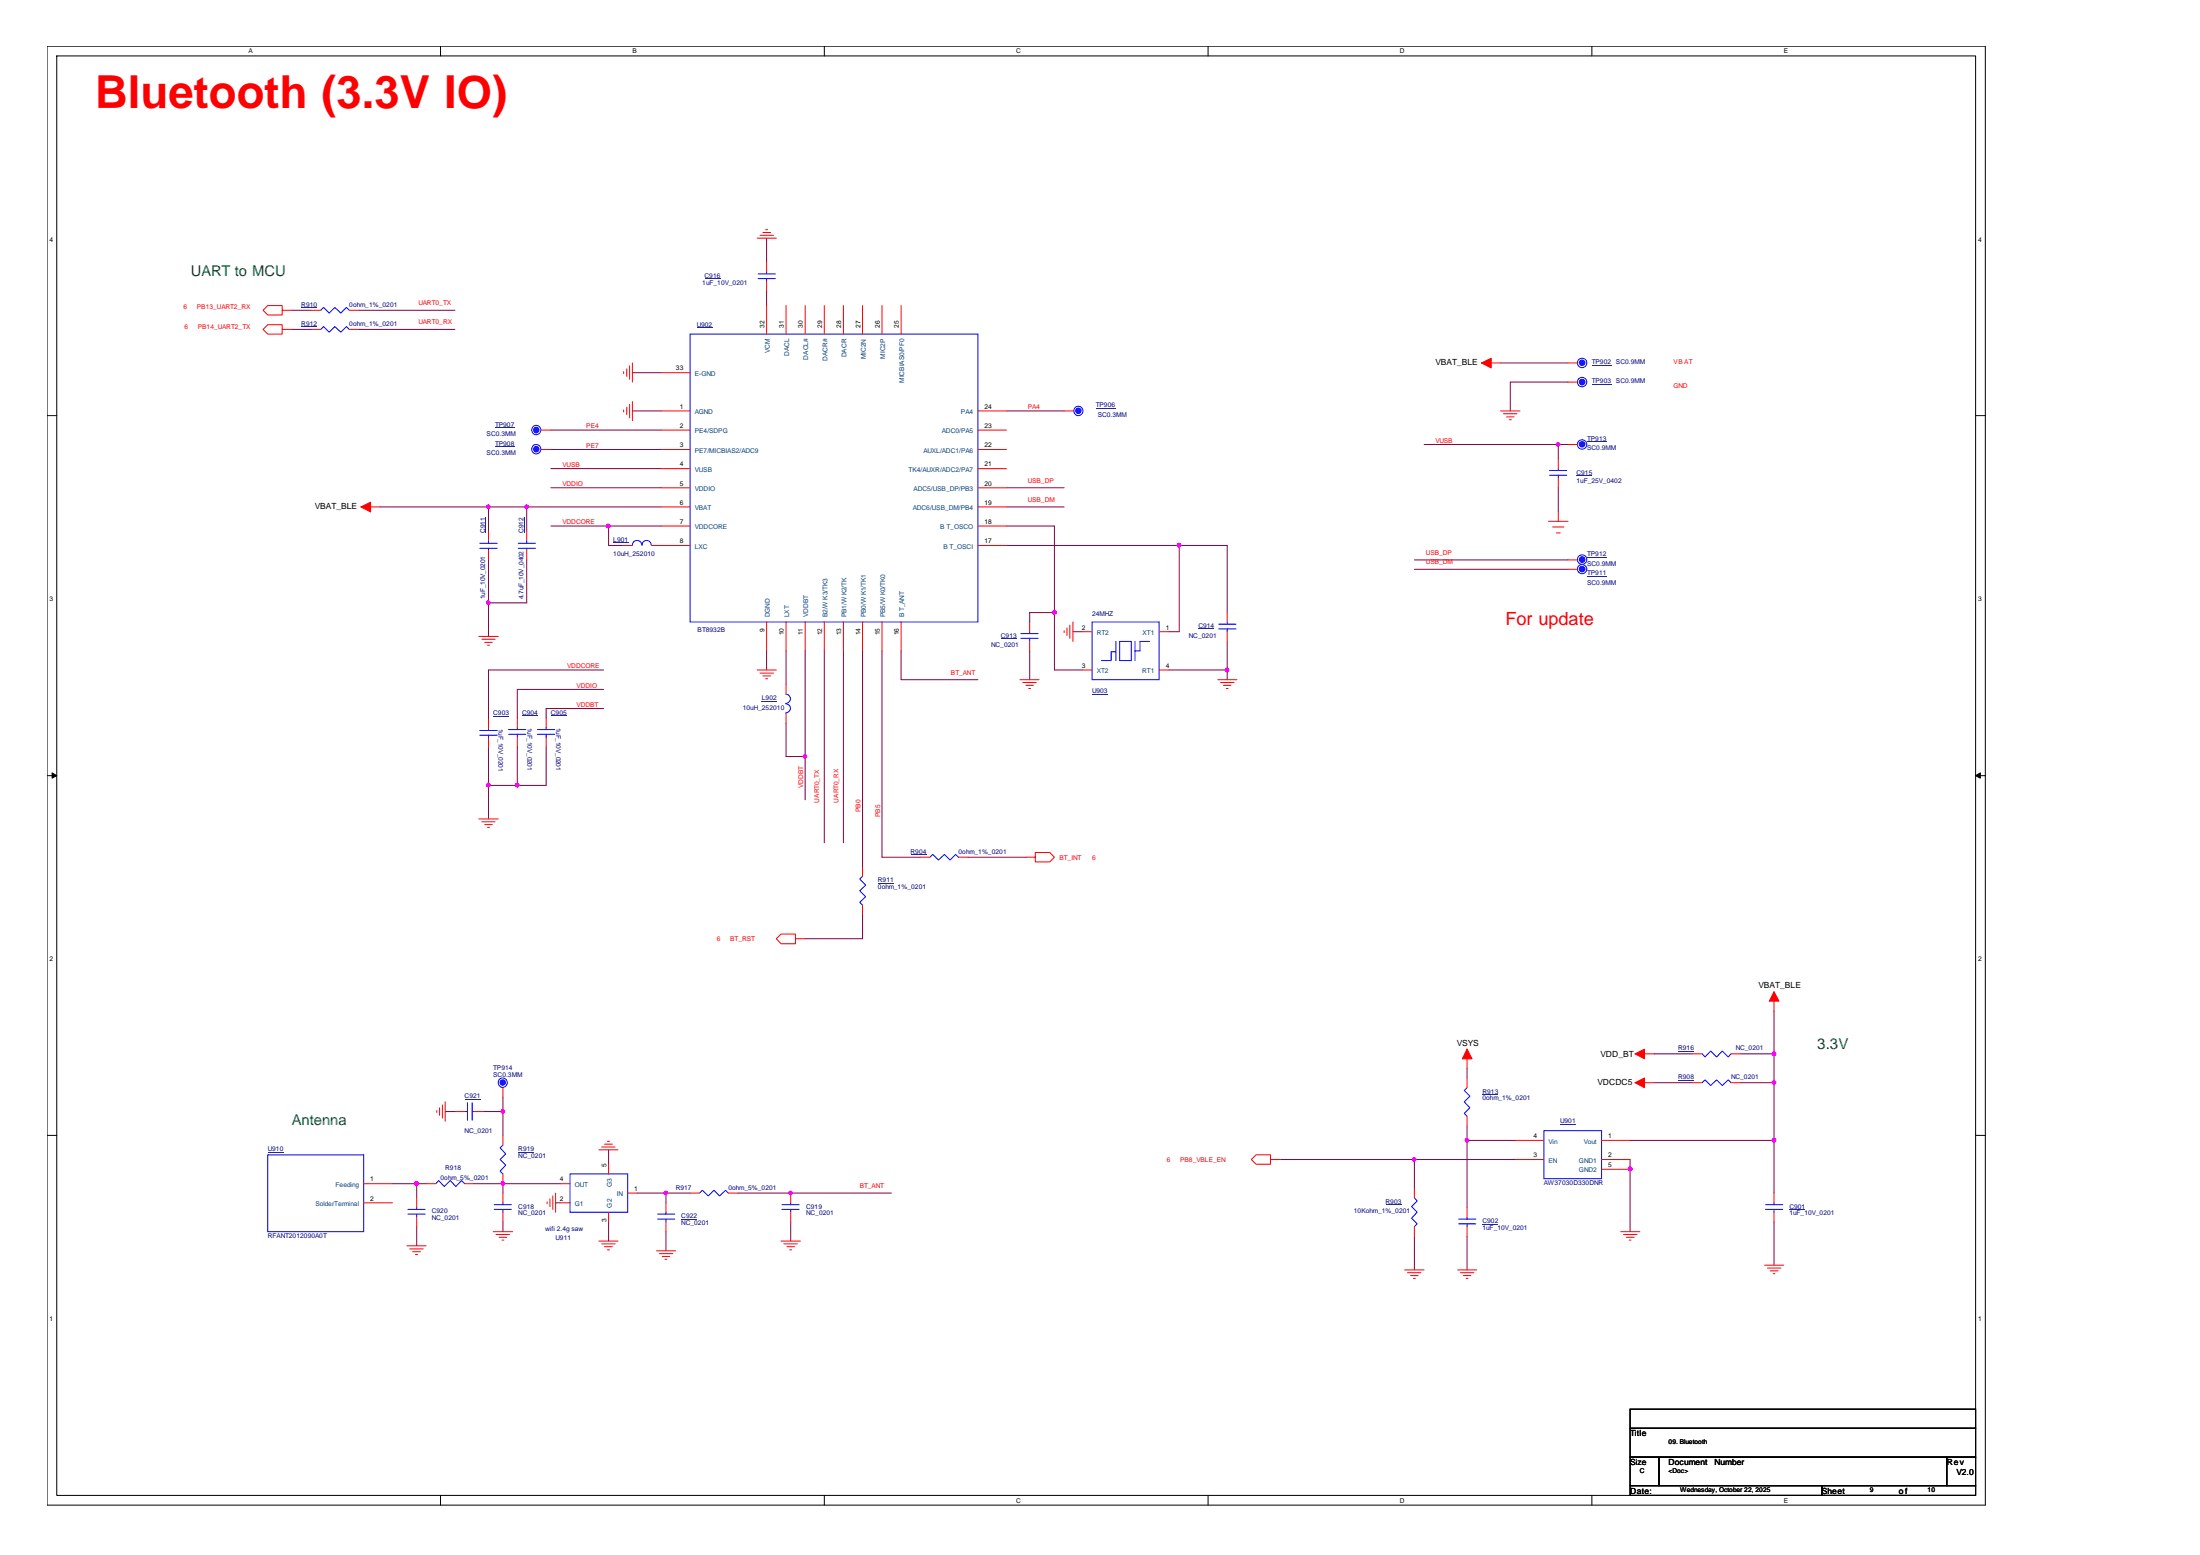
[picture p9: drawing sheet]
<svg xmlns="http://www.w3.org/2000/svg" width="297mm" height="210mm" viewBox="0 0 297 210" stroke-linecap="round" stroke-linejoin="round" font-family="sans-serif">
<path d="M6.3 6.2h261.8v197h-261.7zM7.7 7.5h259v194.4h-259z" fill="none" stroke="#000" stroke-width=".14"/>
<g fill="#fff">
<path d="M33.6 6.4h.5v1h-.5z"/>
<path d="M33.6 202h.5v1h-.5z"/>
</g>
<path d="M59.5 6.2v1.3M59.5 201.9v1.3" fill="none" stroke="#000" stroke-width=".14"/>
<g fill="#fff">
<path d="M85.4 6.4h.6v1h-.6z"/>
<path d="M85.4 202h.6v1h-.6z"/>
</g>
<path d="M111.3 6.2v1.3M111.3 201.9v1.3" fill="none" stroke="#000" stroke-width=".14"/>
<g fill="#fff">
<path d="M137.2 6.4h.6v1h-.6z"/>
<path d="M137.2 202h.6v1h-.6z"/>
</g>
<path d="M163.1 6.2v1.3M163.1 201.9v1.3" fill="none" stroke="#000" stroke-width=".14"/>
<g fill="#fff">
<path d="M189 6.4h.7v1h-.7z"/>
<path d="M189 202h.7v1h-.7z"/>
</g>
<path d="M214.9 6.2v1.3M214.9 201.9v1.3" fill="none" stroke="#000" stroke-width=".14"/>
<g fill="#fff">
<path d="M240.8 6.4h.6v1h-.6z"/>
<path d="M240.8 202h.6v1h-.6z"/>
<path d="M6.7 31.8h.5v1h-.5z"/>
<path d="M267.1 31.8h.5v1h-.5z"/>
<path d="M6.7 80.4h.5v1h-.5z"/>
<path d="M267.1 80.4h.5v1h-.5z"/>
</g>
<path d="M6.3 56.1h1.4M266.7 56.1h1.4" fill="none" stroke="#000" stroke-width=".14"/>
<g fill="#fff">
<path d="M6.7 129h.5v1h-.5z"/>
<path d="M267.1 129h.5v1h-.5z"/>
</g>
<path d="M6.3 104.7h1.4M266.7 104.7h1.4" fill="none" stroke="#000" stroke-width=".14"/>
<path d="M7 104.3l.7 .4-.7 .3zM266.7 104.7l.7-.4v.7z" fill="#000" stroke="#000" stroke-width=".14"/>
<g fill="#fff">
<path d="M6.7 177.5h.5v1h-.5z"/>
<path d="M267.1 177.5h.5v1h-.5z"/>
</g>
<path d="M6.3 153.3h1.4M266.7 153.3h1.4M220.1 190.2h46.6v2.6h-46.6zM220.1 192.8h46.6v3.9h-46.6zM220.1 196.7h3.9v3.8h-3.9zM224 196.7h38.8v3.8h-38.8zM262.8 196.7h3.9v3.8h-3.9zM220.1 200.5h25.9v1.4h-25.9zM246 200.5h20.7v1.4h-20.7z" fill="none" stroke="#000" stroke-width=".14"/>
<g fill="none" stroke="#800040" stroke-width=".14">
<path d="M103.5 32.1v3.3M103.5 39.3v1.9M39.4 41.9h2.6M39.4 44.5h2.6M48.5 41.9h12.9M48.5 44.5h12.9M74.4 58.1h14.9M85.4 55.5h3.9M85.4 50.3h3.9M135.9 55.5h7.8M202.6 49h9.1M211.7 51.6h-7.8v3.9"/>
<path d="M51.3 68.4h14.7M66 68.4h5.1M66 75.6v5.8M66 68.4v3.3M71.1 68.4h18.2M71.1 75.6v5.8h-5.1M71.1 68.4v3.3M74.4 71h7.8M74.4 65.8h14.9M74.4 63.3h14.9M74.4 60.7h14.9M82.2 71h7.1"/>
<path d="M82.2 71v2.6h1.9M135.9 71h6.5v11.7M135.9 65.8h7.8M135.9 68.4h7.8M135.9 73.6h23.3M159.2 73.6h6.5v9.1M159.2 73.6v11.7h-1.4M191 75.6h20.7M191 76.8h20.7M192.3 60h18.1M210.4 60h1.3M210.4 65.8v3.3"/>
<path d="M210.4 60v1.9M66 81.4v4.5M81.5 93.1h-11.7v3.8M81.5 95.6h-7.8v1.3M81.5 90.4h-15.5v6.6M103.5 87.9v2.5M106.1 87.9v4.5M106.1 97.6v4.5h2.6M108.7 87.9v14.2M111.3 87.9v25.9M113.9 87.9v25.9M116.5 87.9v29.1"/>
<path d="M119.1 87.9v27.8h5.1M121.7 87.9v3.9h10.3M139 87.9v3.9M142.4 82.7v7.7h3.7M142.4 82.7h-3.4v1.3M144.9 85.3h1.2M157.8 90.4h7.9M165.7 90.4v1.4M165.7 86.6v3.8M66 106h3.8M66 100.9v5.1M66 106v4.5"/>
<path d="M69.8 100.8v5.2M73.7 100.8v5.2h-3.9M108.7 102.1v5.9M130.7 115.7h7.8M116.5 123.5v3.2h-7.8M239.5 136.5v5.8M53 159.8h3.3M56.3 159.8v1.9M56.3 159.8h1.2M60.1 150h1.3M64 159.8h3.9M65.3 150h2.6v3.3"/>
<path d="M67.9 159.8v1.3M67.9 148.1v1.9M67.9 159.8h7.8M82.2 155.2v2M172.8 156.5h18.2M191 156.5v3.9M191 156.5h13.6M198.1 153.9v9.1M198.1 144.2v1.3M198.1 152v1.9M198.1 153.9h6.5M220.1 153.9h19.4"/>
<path d="M220.1 156.5v9.8M223.4 142.3h5.1M223.4 146.1h5.1M235 146.1h4.5M235 142.3h4.5M239.5 153.9v7.2M239.5 142.3v3.8M239.5 146.1v7.8M56.3 165.6v2.6M67.9 164.9v1.4M75 162.4h.7M82.2 164.9v2.6"/>
<path d="M86 161.1h3.9M89.9 166.3v2.5M93.2 161.1h-3.3v1.3M99.7 161.1h20.7M106.8 164.9v2.6M191 166.9v4.5M198.1 166.9v4.5M239.5 164.9v5.9"/>
</g>
<g fill="#f0f" stroke="#f0f" stroke-width=".14">
<path d="M197.9 153.7h.3l.1 .2-.1 .2h-.2h-.1z" fill-rule="evenodd"/>
<path d="M190.8 156.3h.3l.1 .2-.1 .2h-.2h-.1z" fill-rule="evenodd"/>
<path d="M65.8 105.8l.1-.1 .2 .1v.3l-.2 .1-.1-.1z" fill-rule="evenodd"/>
<path d="M69.7 105.8l.1-.1 .2 .1v.3l-.2 .1-.1-.1z" fill-rule="evenodd"/>
<path d="M108.5 101.9h.3l.1 .2-.1 .2h-.1h-.2z" fill-rule="evenodd"/>
<path d="M65.8 68.2h.3l.1 .2-.1 .2h-.2h-.1z" fill-rule="evenodd"/>
<path d="M165.5 90.2h.2l.2 .1-.1 .3-.1 .1-.2-.1z" fill-rule="evenodd"/>
<path d="M65.8 81.2h.3l.1 .1-.1 .2-.2 .1-.1-.1z" fill-rule="evenodd"/>
<path d="M159 73.4l.2-.1 .2 .1-.1 .4h-.1h-.2z" fill-rule="evenodd"/>
<path d="M210.2 59.8h.3l.1 .2-.1 .1-.1 .1-.2-.1z" fill-rule="evenodd"/>
<path d="M89.7 160.9h.3l.1 .1-.1 .2-.1 .1-.2-.1z" fill-rule="evenodd"/>
<path d="M67.7 159.5h.2l.2 .1-.1 .3-.1 .1-.2-.1z" fill-rule="evenodd"/>
<path d="M106.6 160.9h.3l.1 .1-.1 .2-.2 .1-.1-.1z" fill-rule="evenodd"/>
<path d="M67.7 149.8h.3l.1 .2-.1 .2-.1 .1-.2-.1z" fill-rule="evenodd"/>
<path d="M197.9 153.7h.3l.1 .2-.1 .2h-.2h-.1z" fill-rule="evenodd"/>
<path d="M190.8 156.3h.3l.1 .2-.1 .2h-.2h-.1z" fill-rule="evenodd"/>
<path d="M65.8 105.8l.1-.1 .2 .1v.3l-.2 .1-.1-.1z" fill-rule="evenodd"/>
<path d="M69.7 105.8l.1-.1 .2 .1v.3l-.2 .1-.1-.1z" fill-rule="evenodd"/>
<path d="M108.5 101.9h.3l.1 .2-.1 .2h-.1h-.2z" fill-rule="evenodd"/>
<path d="M65.8 68.2h.3l.1 .2-.1 .2h-.2h-.1z" fill-rule="evenodd"/>
<path d="M165.5 90.2h.2l.2 .1-.1 .3-.1 .1-.2-.1z" fill-rule="evenodd"/>
<path d="M65.8 81.2h.3l.1 .1-.1 .2-.2 .1-.1-.1z" fill-rule="evenodd"/>
<path d="M159 73.4l.2-.1 .2 .1-.1 .4h-.1h-.2z" fill-rule="evenodd"/>
<path d="M210.2 59.8h.3l.1 .2-.1 .1-.1 .1-.2-.1z" fill-rule="evenodd"/>
<path d="M89.7 160.9h.3l.1 .1-.1 .2-.1 .1-.2-.1z" fill-rule="evenodd"/>
<path d="M67.7 159.5h.2l.2 .1-.1 .3-.1 .1-.2-.1z" fill-rule="evenodd"/>
<path d="M106.6 160.9h.3l.1 .1-.1 .2-.2 .1-.1-.1z" fill-rule="evenodd"/>
<path d="M67.7 149.8h.3l.1 .2-.1 .2-.1 .1-.2-.1z" fill-rule="evenodd"/>
<circle cx="239.5" cy="153.9" r=".25"/>
<circle cx="220.1" cy="157.8" r=".26"/>
<circle cx="82.1" cy="71" r=".26"/>
<circle cx="71.1" cy="68.4" r=".25"/>
<circle cx="142.4" cy="82.7" r=".25"/>
<circle cx="239.5" cy="142.3" r=".26"/>
<circle cx="239.5" cy="146.1" r=".25"/>
<circle cx="56.2" cy="159.7" r=".26"/>
</g>
<g fill="none" stroke="#f00" stroke-width=".14">
<path d="M102.2 32.1h2.6M102.6 31.8h1.8M103 31.4h1.1M103.4 31h.2M103.5 35.4v1.3M103.5 38v1.3M38.1 44.5v-.7h-1.9l-.7 .7 .7 .6h1.9v-.6h1.3M38.1 41.9v-.7h-1.9l-.7 .7 .7 .6h1.9v-.6h1.3M42 44.5h1.3M42 41.9h1.3M47.2 44.5h1.3M47.2 41.9h1.3"/>
<path d="M73.1 58.1h1.3M84.2 55.3v.3M84.2 50.2v.2M84.6 55v1M84.6 49.8v1M85 54.6v1.8M85 49.4v1.8M85.4 54.2v2.6M85.4 49v2.6M89.3 55.5h3.9M89.3 58.1h3.9M89.3 50.3h3.9"/>
<path d="M103.5 41.2v3.9M106.1 41.2v3.9M108.7 41.2v3.9M111.3 41.2v3.9M113.9 41.2v3.9M116.5 41.2v3.9M119.1 41.2v3.9M121.7 41.2v3.9M132 58.1h3.9M132 55.5h3.9M143.7 55.5h1.3M200 49h2.6"/>
<path d="M202.6 55.5h2.6M203 55.9h1.8M203.4 56.3h1M203.8 56.7h.2M211.7 49h1.3M211.7 51.6h1.3M48.7 68.4h2.6M66 74.3v1.3M66 71.7v1.3M71.1 74.3v1.3M71.1 71.7v1.3M73.1 60.7h1.3"/>
<path d="M84.1 73.6h1.3M88 73.6h5.2M89.3 60.7h3.9M89.3 63.3h3.9M89.3 65.8h3.9M89.3 68.4h3.9M89.3 71h3.9M132 73.6h3.9M132 71h3.9M132 68.4h3.9M132 65.8h3.9M132 63.3h3.9"/>
<path d="M132 60.7h3.9M209.1 70.4h2.6M209.6 71.1h1.6M210.1 71.9h.6M210.4 61.9v1.4M210.4 64.5v1.3M210.4 69.1v1.3M211.7 60h1.3M211.7 75.6h1.3M211.7 76.8h1.3M64.6 85.9h2.7M65.1 86.3h1.7"/>
<path d="M65.4 86.7h1.1M65.8 87.1h.3M66 97v1.4M66 99.7v1.2M69.8 96.9v1.3M69.8 99.5v1.3M73.7 96.9v1.3M73.7 99.5v1.3M102.2 90.4h2.6M102.6 90.9h1.8M103 91.2h1.1M103.4 91.6h.2"/>
<path d="M103.5 84v3.9M106.1 84v3.9M106.1 96.3v1.3M106.1 92.4v1.3M108.7 84v3.9M111.3 84v3.9M113.9 84v3.9M116.5 84v3.9M119.1 84v3.9M121.7 84v3.9M137.7 91.8h2.6M138.1 92.1h1.8"/>
<path d="M138.5 92.5h1M138.9 92.9h.2M139 84v1.3M139 86.6v1.3M143.7 85.1v.3M144.1 84.8v1M144.4 84.4v1.8M144.9 84v2.6M146.1 85.3h1.3M146.1 90.4h1.3M156.5 90.4h1.3M156.5 85.3h1.3"/>
<path d="M164.4 91.8h2.6M164.8 92.1h1.8M165.2 92.5h1M165.6 92.9h.2M165.7 82.7v1.3M165.7 85.3v1.3M64.6 110.5h2.7M65.1 110.9h1.7M65.4 111.3h1.1M65.8 111.7h.3M116.5 117v1.3M124.2 115.7h1.4"/>
<path d="M129.4 115.7h1.3M138.5 115.7h1.3v-.6h1.9l.7 .6-.7 .6h-1.9v-.6M107.4 126.7v.7h-1.9l-.7-.7 .7-.6h1.9v.6h1.3M116.5 122.2v1.3M239.5 133.9v2.6M49.1 159.8h3.9M57.5 159.8h1.3M59 149.9v.3M59.4 149.5v1.1M59.7 149.2v1.7M60.1 148.7v2.7M61.4 150h1.3"/>
<path d="M62.7 159.8h1.3M64 150h1.3M67.9 146.8v1.3M67.9 158.5v1.3M67.9 153.3v1.3M75.7 159.8h1.3M80.9 155.2h2.5M81.2 154.8h1.9M81.6 154.4h1.1M82 154.1h.3M82.2 157.2v1.3M171.5 156.5v.7h-1.9l-.6-.7 .6-.6h1.9v.6h1.3"/>
<path d="M198.1 150.7v1.3M198.1 145.5v1.3M198.1 141.6v2.6M204.6 156.5h3.8M204.6 153.9h3.8M216.2 153.9h3.9M216.2 156.5h3.9M216.2 157.8h3.9M220.8 142.3h2.6M220.8 146.1h2.6M228.5 142.3h1.3M228.5 146.1h1.3"/>
<path d="M233.7 142.3h1.3M233.7 146.1h1.3M49.1 162.4h3.9M54.9 168.2h2.6M55.3 168.6h1.8M55.7 169h1.1M56.1 169.3h.3M56.3 161.7v1.3M56.3 164.3v1.3M66.6 166.3h2.6M67 166.6h1.8M67.4 167h1"/>
<path d="M67.8 167.4h.2M67.9 161.1v1.3M67.9 163.6v1.3M73.9 162.2v.3M74.3 161.8v1.1M74.6 161.4v1.9M75 161.1v2.5M75.7 162.4h1.3M80.9 167.5h2.5M81.2 167.9h1.9M81.6 168.3h1.1M82 168.7h.3"/>
<path d="M82.2 163.6v1.3M84.8 161.1h1.2M88.6 168.8h2.6M89 169.2h1.8M89.4 169.6h1M89.8 170h.2M89.9 162.4v1.2M89.9 164.9v1.4M93.2 161.1h1.2M98.3 161.1h1.4M105.5 167.5h2.6M105.8 167.9h1.9"/>
<path d="M106.3 168.3h1M106.6 168.7h.3M106.8 161.1v1.3M106.8 163.6v1.3M189.7 171.4h2.6M190 171.8h1.9M190.5 172.2h1M190.8 172.6h.3M191 165.6v1.3M191 160.4v1.3M196.8 171.4h2.6M197.2 171.8h1.8"/>
<path d="M197.6 172.2h1M198 172.6h.2M198.1 163v1.3M198.1 165.6v1.3M218.8 166.3h2.6M219.2 166.6h1.8M219.6 167h1M220 167.4h.2M238.3 170.8h2.5M238.6 171.2h1.9M239 171.5h1.1M239.4 171.9h.2"/>
<path d="M239.5 161.1v1.3M239.5 163.6v1.3"/>
</g>
<g fill="#f00" stroke="#f00" stroke-width=".14">
<path d="M239.5 133.9l.7 1.2h-1.3z"/>
<path d="M198.1 141.6l.7 1.3h-1.4z"/>
<path d="M48.7 68.4l1.3-.6v1.3z"/>
<path d="M220.8 142.3l1.2-.7v1.3z"/>
<path d="M200 49l1.3-.6v1.3z"/>
<path d="M220.8 146.1l1.2-.6v1.3z"/>
</g>
<g fill="none" stroke="#00f" stroke-width=".14">
<path d="M102.4 37.6h2.3M102.4 37h2.3M103.5 36.7v.3M103.5 37.6v.4M43.3 44.5l.4-.4 .8 .7 .7-.7 .8 .7 .8-.7 .4 .4M43.3 41.9l.4-.4 .8 .8 .7-.8 .8 .8 .8-.8 .4 .4M93.2 45.1h38.8v38.9h-38.8zM64.8 73.3h2.3M64.8 74h2.3M66 74v.3M66 73v.3M70 73.3h2.3"/>
<path d="M70 74h2.3M71.1 74v.3M71.1 73v.3M85.4 73.6a.64 .64 0 0 1 .6-.6 .64 .64 0 0 1 .7 .6M86.7 73.6a.61 .61 0 0 1 .6-.6 .61 .61 0 0 1 .6 .6M209.2 64.1h2.3M209.2 63.5h2.3M210.4 63.3v.2M210.4 64.1v.4M64.8 99.2h2.3M64.8 98.6h2.3M66 98.4v.2"/>
<path d="M66 99.2v.5M68.7 99.1h2.3M68.7 98.5h2.3M69.8 98.2v.3M69.8 99.1v.4M72.6 99.1h2.3M72.6 98.5h2.3M73.7 98.2v.3M73.7 99.1v.4M106.1 95a.61 .61 0 0 1 .6 .6 .61 .61 0 0 1-.6 .6M106.1 93.7a.64 .64 0 0 1 .6 .6 .64 .64 0 0 1-.6 .7M137.8 86.2h2.4"/>
<path d="M137.8 85.5h2.4M139 85.3v.2M139 86.2v.4M147.4 84h9.1v7.8h-9.1zM150.7 86.6v2.6M150.7 88h-.7v1.2h-1.3M151.2 86.6h1.5v2.6h-1.5zM153.2 86.6v2.6M155.2 86.6h-1.3v1.3h-.7M164.5 84.9h2.4M164.5 84.3h2.4M165.7 84v.3"/>
<path d="M165.7 84.9v.4M116.5 118.3l-.4 .4 .8 .8-.8 .7 .8 .8-.8 .8 .4 .4M125.6 115.7l.3-.4 .8 .8 .8-.8 .8 .8 .7-.8 .4 .4M36.2 155.9h12.9v10.4h-12.9zM58.8 159.8l.4-.4 .8 .8 .8-.8 .8 .8 .7-.8 .4 .4M62.7 150h.4M63.1 148.9v2.3M63.8 148.9v2.3M63.8 150h.2M67.9 154.6l-.4 .4 .8 .8-.8 .7 .8 .8-.8 .8 .4 .4M77 158.5h7.8v5.1h-7.8zM198.1 146.8l-.4 .4 .8 .8-.8 .7 .8 .8-.8 .8 .4 .4"/>
<path d="M208.4 152.6h7.8v6.5h-7.8zM229.8 142.3l.4 .4 .8-.8 .8 .8 .7-.8 .8 .8 .4-.4M229.8 146.1l.4-.3 .8 .7 .8-.7 .7 .7 .8-.7 .4 .3M55.1 163.9h2.3M55.1 163.3h2.3M56.3 163v.3M56.3 163.9v.4M66.7 163.3h2.3M66.7 162.6h2.3M67.9 162.4v.2M67.9 163.3v.3M88.8 164.6h2.3"/>
<path d="M88.8 163.9h2.3M89.9 163.6v.3M89.9 164.6v.3M94.4 161.1l.4-.4 .8 .7 .8-.7 .8 .7 .8-.7 .3 .4M105.6 163.3h2.3M105.6 162.6h2.3M106.8 162.4v.2M106.8 163.3v.3M191 161.7l.3 .4-.7 .8 .7 .7-.7 .8 .7 .8-.3 .4M196.9 165.2h2.4M196.9 164.6h2.4M198.1 164.3v.3"/>
<path d="M198.1 165.2v.4M238.4 163.3h2.3M238.4 162.6h2.3M239.5 162.4v.2M239.5 163.3v.3"/>
<circle cx="72.4" cy="58" r=".63"/>
<circle cx="145.6" cy="55.5" r=".63"/>
<circle cx="213.6" cy="51.6" r=".64"/>
<circle cx="213.6" cy="49" r=".64"/>
<circle cx="213.6" cy="60" r=".64"/>
<circle cx="72.4" cy="60.6" r=".63"/>
<circle cx="213.6" cy="75.5" r=".64"/>
<circle cx="213.6" cy="76.8" r=".63"/>
<circle cx="67.9" cy="146.1" r=".63"/>
</g>
<g fill="none" stroke="#000080" stroke-width=".14">
<path d="M95.1 37.6h2.2M40.7 44.1h2.1M40.7 41.5h2.1M66.8 57.7h2.7M94.1 44.3h2.1M148 55.1h2.6M214.3 59.7h2.6M214.9 49.3h2.7M214.9 51.9h2.7M65.6 69.9v2M66.8 60.3h2.7M70.8 69.9v2"/>
<path d="M82.8 73.3h2M212.9 64.2h2.1M214.3 75.2h2.6M214.3 77.8h2.6M66.6 96.7h2.1M70.5 96.6h2.1M74.4 96.6h2.1M102.9 94.6h2M135.1 86.2h2.2M147.4 93.7h2.2M161.8 84.9h2.2M118.5 119.2h2.2"/>
<path d="M122.9 115.4h2.2M36.2 155.5h2.1M62.7 148.4h2.2M70 155.5h2.1M200.2 147.8h2.1M210.7 151.7h2.1M226.6 141.9h2.1M226.6 145.8h2.1M92 164.6h2.1M187.1 162.6h2.1M200.2 165.2h2.1M241.6 163.3h2.2"/>
</g>
<g fill="#00f" stroke="#00f" stroke-width=".14">
<circle cx="213.6" cy="49" r=".37"/>
<circle cx="72.4" cy="58" r=".38"/>
<circle cx="72.4" cy="60.6" r=".38"/>
<circle cx="67.9" cy="146.1" r=".37"/>
<circle cx="213.6" cy="60" r=".37"/>
<circle cx="213.6" cy="75.5" r=".38"/>
<circle cx="213.6" cy="51.6" r=".38"/>
<circle cx="145.6" cy="55.4" r=".37"/>
<circle cx="213.6" cy="76.8" r=".37"/>
</g>
<text font-size="6.1" fill="#f00" x="12.8" y="14.5">Bluetooth (3.3V IO)</text>
<text font-size="2.5" fill="#f00" x="203.3" y="84.3">For update</text>
<g font-size="2" fill="#008000">
<text x="25.8" y="37.2">UART to MCU</text>
<text x="245.4" y="141.6">3.3V</text>
<text x="39.4" y="151.9">Antenna</text>
</g>
<g font-size="1.1">
<text x="193.8" y="49.3">VBAT_BLE</text>
<text x="42.5" y="68.8">VBAT_BLE</text>
<text x="237.4" y="133.4">VBAT_BLE</text>
<text x="196.7" y="141.2">VSYS</text>
<text x="216.1" y="142.7">VDD_BT</text>
<text x="215.7" y="146.5">VDCDC5</text>
<text x="220.1" y="193.9">Title</text>
<text x="220.1" y="197.8">Size</text>
<text x="225.3" y="197.8">Document</text>
<text x="231.5" y="197.8">Number</text>
<text x="262.8" y="197.8">Rev</text>
<text x="220.1" y="201.6">Date:</text>
<text x="246" y="201.6">Sheet</text>
<text x="256.4" y="201.6">o f</text>
<text x="264.2" y="199.1">V2.0</text>
</g>
<g font-size=".9">
<text x="33.6" y="7.2">A</text>
<text x="85.4" y="7.2">B</text>
<text x="137.2" y="7.2">C</text>
<text x="189" y="7.2">D</text>
<text x="240.8" y="7.2">E</text>
<text x="6.7" y="32.6">4</text>
<text x="267.1" y="32.6">4</text>
<text x="103.2" y="44.2" transform="rotate(-90 103.2 44.2)">32</text>
<text x="105.8" y="44.2" transform="rotate(-90 105.8 44.2)">31</text>
<text x="108.4" y="44.2" transform="rotate(-90 108.4 44.2)">30</text>
<text x="111" y="44.2" transform="rotate(-90 111 44.2)">29</text>
<text x="113.6" y="44.2" transform="rotate(-90 113.6 44.2)">28</text>
<text x="116.2" y="44.2" transform="rotate(-90 116.2 44.2)">27</text>
<text x="118.8" y="44.2" transform="rotate(-90 118.8 44.2)">26</text>
<text x="121.4" y="44.2" transform="rotate(-90 121.4 44.2)">25</text>
<text x="91.3" y="50">33</text>
<text x="91.8" y="55.2">1</text>
<text x="91.8" y="57.8">2</text>
<text x="132.9" y="55.2">24</text>
<text x="132.9" y="57.8">23</text>
<text x="91.8" y="60.4">3</text>
<text x="91.8" y="63">4</text>
<text x="91.8" y="65.5">5</text>
<text x="132.9" y="65.5">20</text>
<text x="132.9" y="60.4">22</text>
<text x="132.9" y="63">21</text>
<text x="91.8" y="68.1">6</text>
<text x="91.8" y="70.7">7</text>
<text x="132.9" y="70.7">18</text>
<text x="132.9" y="68.1">19</text>
<text x="91.8" y="73.3">8</text>
<text x="132.9" y="73.3">17</text>
<text x="6.7" y="81.2">3</text>
<text x="267.1" y="81.2">3</text>
<text x="103.2" y="85.3" transform="rotate(-90 103.2 85.3)">9</text>
<text x="105.8" y="85.8" transform="rotate(-90 105.8 85.8)">10</text>
<text x="108.4" y="85.8" transform="rotate(-90 108.4 85.8)">11</text>
<text x="111" y="85.8" transform="rotate(-90 111 85.8)">12</text>
<text x="113.6" y="85.8" transform="rotate(-90 113.6 85.8)">13</text>
<text x="116.2" y="85.8" transform="rotate(-90 116.2 85.8)">14</text>
<text x="118.8" y="85.8" transform="rotate(-90 118.8 85.8)">15</text>
<text x="121.4" y="85.8" transform="rotate(-90 121.4 85.8)">16</text>
<text x="146" y="85">2</text>
<text x="157.4" y="85">1</text>
<text x="146" y="90.1">3</text>
<text x="157.4" y="90.1">4</text>
<text x="6.7" y="129.8">2</text>
<text x="267.1" y="129.8">2</text>
<text x="207.1" y="153.6">4</text>
<text x="217.1" y="153.6">1</text>
<text x="50" y="159.5">1</text>
<text x="75.6" y="159.5">4</text>
<text x="81.9" y="157.6" transform="rotate(-90 81.9 157.6)">5</text>
<text x="85.6" y="160.8">1</text>
<text x="207.1" y="156.2">3</text>
<text x="217.1" y="156.2">2</text>
<text x="217.1" y="157.5">5</text>
<text x="50" y="162.1">2</text>
<text x="75.6" y="162.1">2</text>
<text x="81.9" y="165" transform="rotate(-90 81.9 165)">3</text>
<text x="6.7" y="178.3">1</text>
<text x="267.1" y="178.3">1</text>
<text x="225.3" y="194.9">09. Bluetooth</text>
<text x="137.2" y="202.8">C</text>
<text x="189" y="202.8">D</text>
<text x="221.4" y="198.8">C</text>
<text x="225.3" y="198.8">&lt;Doc&gt;</text>
<text x="226.9" y="201.4">Wednesday, October 22, 2025</text>
<text x="240.8" y="202.8">E</text>
<text x="252.5" y="201.4">9</text>
<text x="260.3" y="201.4">10</text>
</g>
<g font-size=".9" fill="#f00">
<text x="24.8" y="41.8">6</text>
<text x="26.6" y="41.8">PB13_UART2_RX</text>
<text x="56.5" y="41.2">UART0_TX</text>
<text x="24.9" y="44.4">6</text>
<text x="26.7" y="44.4">PB14_UART2_TX</text>
<text x="56.5" y="43.8">UART0_RX</text>
<text x="225.9" y="49.2">VB AT</text>
<text x="225.9" y="52.4">GND</text>
<text x="79.2" y="57.8">PE4</text>
<text x="138.8" y="55.2">PA4</text>
<text x="193.8" y="59.7">VUSB</text>
<text x="75.9" y="65.6">VDDIO</text>
<text x="75.9" y="63">VUSB</text>
<text x="79.2" y="60.4">PE7</text>
<text x="138.8" y="65.2">USB_DP</text>
<text x="75.9" y="70.8">VDDCORE</text>
<text x="138.8" y="67.7">USB_DM</text>
<text x="192.5" y="74.9">USB_DP</text>
<text x="192.5" y="76.2">USB_DM</text>
<text x="76.6" y="90.2">VDDCORE</text>
<text x="77.9" y="92.8">VDDIO</text>
<text x="77.9" y="95.4">VDDBT</text>
<text x="128.4" y="91.1">BT_ANT</text>
<text x="108.5" y="106.4" transform="rotate(-90 108.5 106.4)">VDDBT</text>
<text x="110.6" y="108.3" transform="rotate(-90 110.6 108.3)">UART0_TX</text>
<text x="113.2" y="108.3" transform="rotate(-90 113.2 108.3)">UART0_RX</text>
<text x="116.2" y="109.6" transform="rotate(-90 116.2 109.6)">PB0</text>
<text x="118.8" y="110.3" transform="rotate(-90 118.8 110.3)">PB5</text>
<text x="143" y="116.1">BT_INT</text>
<text x="147.4" y="116.1">6</text>
<text x="96.8" y="127">6</text>
<text x="98.6" y="127">BT_RST</text>
<text x="116.1" y="160.4">BT_ANT</text>
<text x="157.5" y="156.8">6</text>
<text x="159.3" y="156.8">PB8_VBLE_EN</text>
</g>
<g font-size=".9" fill="#000080">
<text x="40.7" y="41.4">R910</text>
<text x="47.2" y="41.4">0ohm_1%_0201</text>
<text x="94.8" y="38.4">1uF_10V_0201</text>
<text x="95.1" y="37.5">C916</text>
<text x="40.7" y="44">R912</text>
<text x="47.2" y="44">0ohm_1%_0201</text>
<text x="94.1" y="44.1">U902</text>
<text x="214.9" y="49.2">TP902</text>
<text x="214.9" y="51.7">TP903</text>
<text x="218.2" y="49.2">SC0.9MM</text>
<text x="218.2" y="51.7">SC0.9MM</text>
<text x="65.7" y="58.9">SC0.3MM</text>
<text x="66.8" y="57.6">TP907</text>
<text x="148" y="55">TP906</text>
<text x="148.2" y="56.3">SC0.3MM</text>
<text x="214.3" y="59.5">TP913</text>
<text x="65.7" y="61.5">SC0.3MM</text>
<text x="66.8" y="60.2">TP908</text>
<text x="212.9" y="64.1">C915</text>
<text x="212.9" y="65.2">1uF_25V_0402</text>
<text x="214.3" y="60.8">SC0.9MM</text>
<text x="65.5" y="71.9" transform="rotate(-90 65.5 71.9)">C911</text>
<text x="70.7" y="71.9" transform="rotate(-90 70.7 71.9)">C912</text>
<text x="82.8" y="73.1">L901</text>
<text x="82.8" y="75.1">10uH_252010</text>
<text x="214.3" y="75.1">TP912</text>
<text x="214.3" y="76.4">SC0.9MM</text>
<text x="214.3" y="77.7">TP911</text>
<text x="65.5" y="80.9" transform="rotate(-90 65.5 80.9)">1uF_10V_0201</text>
<text x="70.7" y="80.9" transform="rotate(-90 70.7 80.9)">4.7uF_10V_0402</text>
<text x="147.4" y="83.1">24MHZ</text>
<text x="214.3" y="79">SC0.9MM</text>
<text x="94.2" y="85.3">BT8932B</text>
<text x="133.8" y="87.4">NC_0201</text>
<text x="135.1" y="86.1">C913</text>
<text x="160.5" y="86.1">NC_0201</text>
<text x="161.8" y="84.8">C914</text>
<text x="100.3" y="95.8">10uH_252010</text>
<text x="102.9" y="94.5">L902</text>
<text x="147.4" y="93.6">U903</text>
<text x="66.6" y="96.6">C903</text>
<text x="67.3" y="98.4" transform="rotate(90 67.3 98.4)">1uF_10V_0201</text>
<text x="70.5" y="96.4">C904</text>
<text x="71.2" y="98.2" transform="rotate(90 71.2 98.2)">1uF_10V_0201</text>
<text x="74.4" y="96.4">C905</text>
<text x="75.1" y="98.2" transform="rotate(90 75.1 98.2)">1uF_10V_0201</text>
<text x="118.5" y="119.1">R911</text>
<text x="122.9" y="115.2">R904</text>
<text x="129.4" y="115.2">0ohm_1%_0201</text>
<text x="118.5" y="120">0ohm_1%_0201</text>
<text x="226.6" y="141.8">R916</text>
<text x="234.4" y="141.8">NC_0201</text>
<text x="62.7" y="148.3">C921</text>
<text x="66.6" y="144.5">TP914</text>
<text x="66.6" y="145.4">SC0.3MM</text>
<text x="200.2" y="147.6">R913</text>
<text x="200.2" y="148.5">0ohm_1%_0201</text>
<text x="226.6" y="145.7">R908</text>
<text x="233.7" y="145.7">NC_0201</text>
<text x="36.2" y="155.4">U910</text>
<text x="62.7" y="152.9">NC_0201</text>
<text x="70" y="155.4">R919</text>
<text x="210.7" y="151.6">U901</text>
<text x="59.5" y="159.3">0ohm_5%_0201</text>
<text x="60.1" y="158">R918</text>
<text x="70" y="156.3">NC_0201</text>
<text x="91.2" y="160.6">R917</text>
<text x="98.3" y="160.6">0ohm_5%_0201</text>
<text x="208.4" y="159.9">AW37030D330DNR</text>
<text x="36.2" y="167.1">RFANT2012090A0T</text>
<text x="58.3" y="163.8">C920</text>
<text x="58.3" y="164.7">NC_0201</text>
<text x="70" y="163.2">C918</text>
<text x="70" y="164.1">NC_0201</text>
<text x="73.6" y="166.1">wifi 2.4g saw</text>
<text x="75" y="167.4">U911</text>
<text x="92" y="164.4">C922</text>
<text x="92" y="165.4">NC_0201</text>
<text x="108.8" y="163.2">C919</text>
<text x="108.8" y="164.1">NC_0201</text>
<text x="182.8" y="163.8">10Kohm_1%_0201</text>
<text x="187.1" y="162.5">R903</text>
<text x="200.2" y="165.1">C902</text>
<text x="200.2" y="166">1uF_10V_0201</text>
<text x="241.6" y="163.2">C901</text>
<text x="241.6" y="164.1">1uF_10V_0201</text>
</g>
<g font-size=".9" fill="#004080">
<text x="103.9" y="47.7" transform="rotate(-90 103.9 47.7)">VCM</text>
<text x="93.8" y="50.7">E-GND</text>
<text x="106.6" y="48.1" transform="rotate(-90 106.6 48.1)">DACL</text>
<text x="109.1" y="48.5" transform="rotate(-90 109.1 48.5)">DACL#</text>
<text x="111.7" y="48.7" transform="rotate(-90 111.7 48.7)">DACR#</text>
<text x="114.3" y="48.2" transform="rotate(-90 114.3 48.2)">DACR</text>
<text x="116.9" y="48.4" transform="rotate(-90 116.9 48.4)">MIC2N</text>
<text x="119.5" y="48.4" transform="rotate(-90 119.5 48.4)">MIC2P</text>
<text x="122.1" y="51.7" transform="rotate(-90 122.1 51.7)">MICBIAS0/PF0</text>
<text x="93.8" y="55.9">AGND</text>
<text x="93.8" y="58.5">PE4/SDPG</text>
<text x="127.2" y="58.5">ADC0/PA5</text>
<text x="129.8" y="55.9">PA4</text>
<text x="93.8" y="61.1">PE7/MICBIAS2/ADC9</text>
<text x="93.8" y="63.7">VUSB</text>
<text x="122.7" y="63.7">TK4/AUXR/ADC2/PA7</text>
<text x="124.7" y="61.1">AUXL/ADC1/PA6</text>
<text x="93.8" y="66.3">VDDIO</text>
<text x="93.8" y="68.8">VBAT</text>
<text x="93.8" y="71.4">VDDCORE</text>
<text x="123.2" y="68.8">ADC6/USB_DM/PB4</text>
<text x="123.4" y="66.3">ADC5/USB_DP/PB3</text>
<text x="127" y="71.4">B T_OSCO</text>
<text x="93.8" y="74.1">LXC</text>
<text x="127.4" y="74.1">B T_OSCI</text>
<text x="103.9" y="83.3" transform="rotate(-90 103.9 83.3)">DGND</text>
<text x="106.6" y="83.3" transform="rotate(-90 106.6 83.3)">LXT</text>
<text x="109.1" y="83.3" transform="rotate(-90 109.1 83.3)">VDDBT</text>
<text x="111.7" y="83.3" transform="rotate(-90 111.7 83.3)">B2/W K3/TK3</text>
<text x="114.3" y="83.3" transform="rotate(-90 114.3 83.3)">PB1/W K2/TK</text>
<text x="116.9" y="83.3" transform="rotate(-90 116.9 83.3)">PB0/W K1/TK1</text>
<text x="119.5" y="83.3" transform="rotate(-90 119.5 83.3)">PB5/W K0/TK0</text>
<text x="122.1" y="83.3" transform="rotate(-90 122.1 83.3)">B T_ANT</text>
<text x="148.1" y="85.7">RT2</text>
<text x="154.3" y="85.7">XT1</text>
<text x="148.1" y="90.9">XT2</text>
<text x="154.2" y="90.9">RT1</text>
<text x="209.1" y="154.4">Vin</text>
<text x="213.8" y="154.4">Vout</text>
<text x="45.3" y="160.2">Feeding</text>
<text x="77.6" y="160.2">OUT</text>
<text x="82.6" y="160.2" transform="rotate(-90 82.6 160.2)">G3</text>
<text x="83.3" y="161.5">IN</text>
<text x="209.1" y="156.9">EN</text>
<text x="213.2" y="156.9">GND1</text>
<text x="213.2" y="158.3">GND2</text>
<text x="42.6" y="162.8">SolderTerminal</text>
<text x="77.6" y="162.8">G1</text>
<text x="82.6" y="163" transform="rotate(-90 82.6 163)">G2</text>
</g>
</svg>
